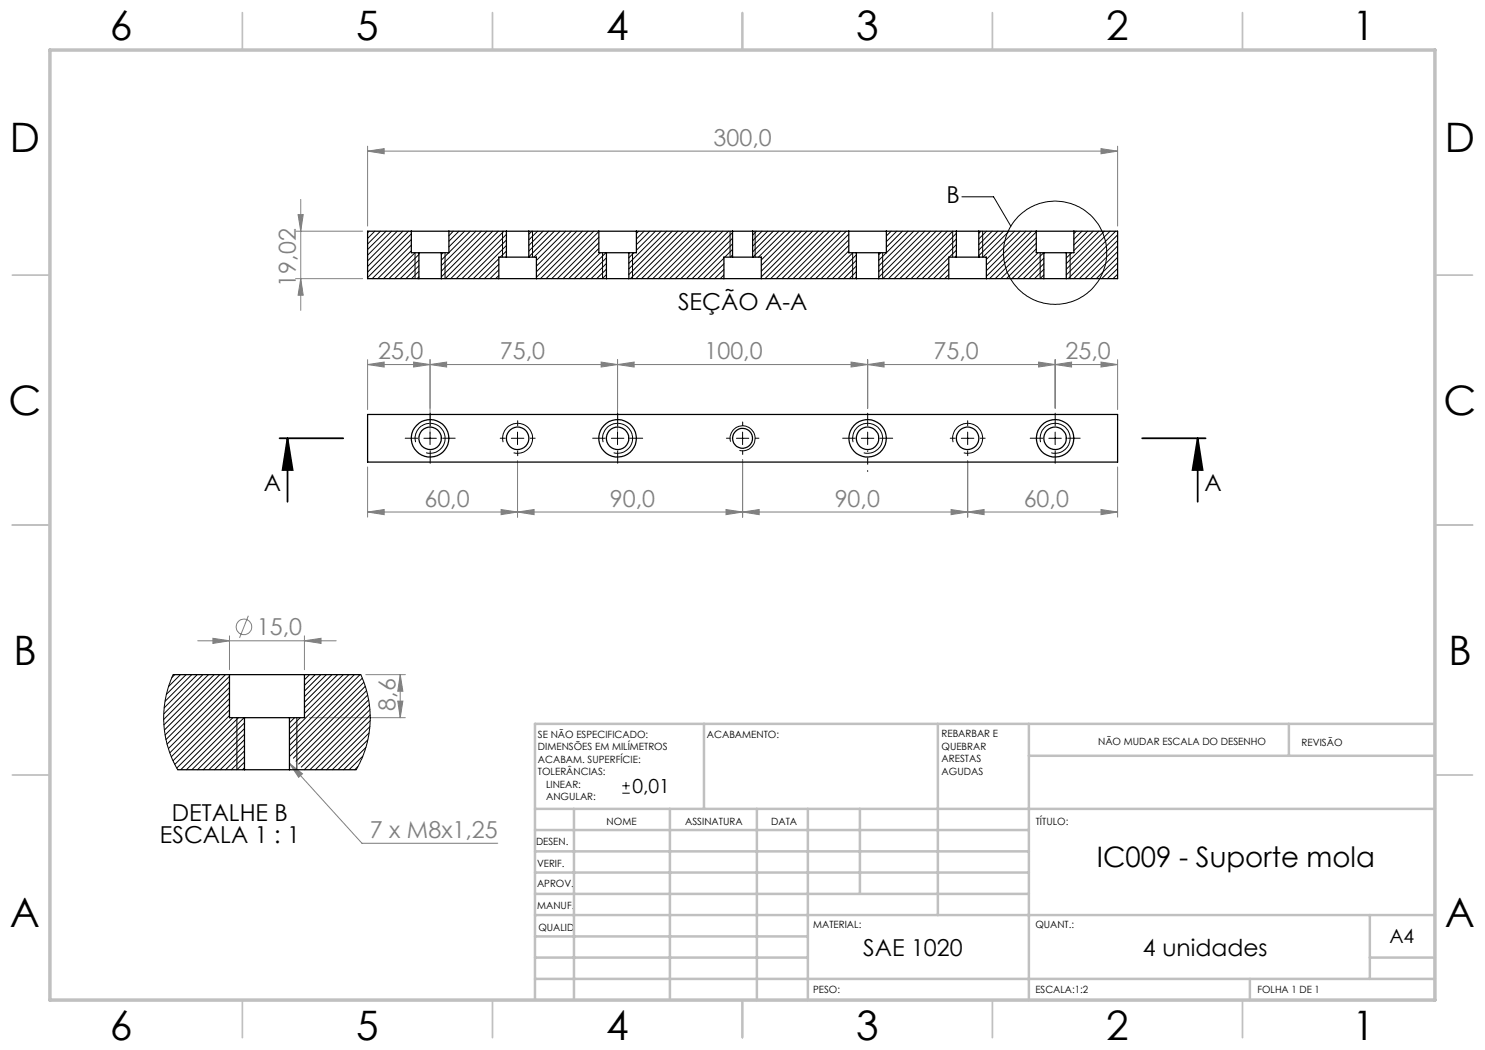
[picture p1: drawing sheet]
<svg xmlns="http://www.w3.org/2000/svg" width="297mm" height="210mm" viewBox="0 0 297 210" stroke-linecap="round" stroke-linejoin="round" font-family="sans-serif">
<g fill="none" stroke="#808080" stroke-width=".2">
<path d="M60.1 39.9v22.2M73.5 30.2l3.3-.5v1.1zM73.5 29.2v16M73.5 30.2h150M220.2 29.7l3.3 .5-3.3 .6zM223.5 29.2v16M59.1 46.2h13.4M59.1 55.7h13.4M59.6 42.9h1l-.5 3.3zM60.1 55.7l.5 3.3h-1zM73.5 72.9l3.3-.5v1zM73.5 71.9v10"/>
<path d="M73.5 72.9h150M82.7 72.4l3.3 .5-3.3 .5zM86 71.9v14.8M86 72.9l3.3-.5v1zM120.2 72.4l3.3 .5-3.3 .5zM123.5 72.9l3.3-.5v1zM123.5 71.9v14.8M170.2 72.4l3.3 .5-3.3 .5zM173.5 72.9l3.3-.5v1zM173.5 71.9v9.8M207.7 72.4l3.3 .5-3.3 .5zM211 72.9l3.3-.5v1z"/>
<path d="M211 71.9v9.8M220.2 72.4l3.3 .5-3.3 .5zM223.5 71.9v10M73.5 93.4v10M103.5 92.2v11.2M148.5 91.9v11.5M193.5 92.2v11.2M223.5 93.4v10M73.5 102.4l3.3-.5v1zM100.2 101.9l3.3 .5-3.3 .5zM103.5 102.4l3.3-.5v1zM145.2 101.9l3.3 .5-3.3 .5z"/>
<path d="M148.5 102.4l3.3-.5v1zM190.2 101.9l3.3 .5-3.3 .5zM193.5 102.4l3.3-.5v1zM220.2 101.9l3.3 .5-3.3 .5zM223.5 102.4h-150M39.5 128.2h27.7M42.6 127.7l3.3 .5-3.3 .5zM45.9 127.2v6.7M49.7 123.1l-1.8 4.5M60.9 128.2l3.3-.5v1zM60.9 127.2v6.7M73.2 134.9h7.9"/>
<path d="M80 134.9l.6 3.3h-1zM80 134.9v8.6M57.9 152.7l2.6 2.1-.8 .7zM57.9 152.7l14.5 16h27.2M61.9 143.5h19.2M79.6 140.2h1l-.6 3.3z"/>
<circle cx="48.8" cy="125.4" r="1.56"/>
</g>
<g fill="none" stroke="#000" stroke-width=".2">
<path d="M192.4 39.4h6.3l3.5 5.9M83 50.5v5.2M89 50.5v5.2M100.5 46.2v5.2M106.5 46.2v5.2M120.5 50.5v5.2M126.5 50.5v5.2M146 46.2v5.2M151 46.2v5.2M170.5 50.5v5.2M176.5 50.5v5.2M190.5 46.2v5.2"/>
<path d="M196.5 46.2v5.2M208 50.5v5.2M214 50.5v5.2M83.1 88.4a2.99 2.99 0 0 1 2.6-3.7 2.99 2.99 0 0 1 3.3 3.2 2.99 2.99 0 0 1-3.8 2.6M84.8 87.7h2.5M86 86.4v2.5M100.6 88.4a3 3 0 0 1 2.6-3.7 3 3 0 0 1 3.3 3.2 3 3 0 0 1-3.8 2.6M102.3 87.7h2.5M103.5 86.4v2.5M120.6 88.4a2.99 2.99 0 0 1 2.6-3.7 2.99 2.99 0 0 1 3.3 3.2 2.99 2.99 0 0 1-3.8 2.6M122.3 87.7h2.5M123.5 86.4v2.5"/>
<path d="M146.1 88.3a2.5 2.5 0 0 1 2.2-3.1 2.5 2.5 0 0 1 2.7 2.7 2.5 2.5 0 0 1-3.1 2.2M147.3 87.7h2.5M148.5 86.4v2.5M170.6 88.4a3 3 0 0 1 2.6-3.8 3 3 0 0 1 3.3 3.3 3 3 0 0 1-3.7 2.6M172.3 87.7h2.5M173.5 86.4v2.5M190.6 88.4a3 3 0 0 1 2.6-3.8 3 3 0 0 1 3.3 3.3 3 3 0 0 1-3.7 2.6M192.3 87.7h2.5M193.5 86.4v2.5M208.1 88.4a3 3 0 0 1 2.6-3.8 3 3 0 0 1 3.3 3.3 3 3 0 0 1-3.7 2.6M209.8 87.7h2.5M211 86.4v2.5"/>
<path d="M47.4 143.5v10.4M59.4 143.5v10.4M124.5 158.6h1.4M124.5 157.2h1.4M125.2 156.4v1.5"/>
<circle cx="211" cy="50.5" r="10.3"/>
</g>
<path d="M55.9 87.7h12.8M57.5 87.7l1 6.3h-2zM57.5 87.7v12.7M228.4 87.7h12.7M239.5 87.7l1 6.3h-2zM239.5 87.7v12.7" fill="none" stroke="#000" stroke-width=".35"/>
<g fill="none" stroke="#c0c0c0" stroke-width=".35">
<path d="M48.5 2.5v7.5M98.5 2.5v7.5M148.5 2.5v7.5M198.5 2.5v7.5M248.5 2.5v7.5M2.5 55h7.5M287 55h7.5M2.5 105h7.5M287 105h7.5M2.5 155h7.5M287 155h7.5M48.5 200v7.5"/>
<path d="M98.5 200v7.5M148.5 200v7.5M198.5 200v7.5M248.5 200v7.5"/>
</g>
<g fill="none" stroke="#c0c0c0" stroke-width=".5">
<path d="M140.8 144.8v17M187.6 144.8v38.2M205.8 144.8v55.2M205.8 151.2h81.2M257.8 144.8v6.4M287 144.8h-180v55.2M107 161.8h180M107 178.8h98.8M107 174.5h98.8M107 170.3h98.8M107 166h98.8M114.8 161.8v38.2"/>
<path d="M134 161.8v38.2M151.4 161.8v38.2M161.6 161.8v38.2M172 161.8v17M107 195.8h180M107 191.5h54.6M107 187.3h54.6M107 183h180M250 195.8v4.2M274 191.5h13M274 183v12.8"/>
</g>
<path d="M10 10h277v190h-277z" fill="none" stroke="#c0c0c0" stroke-width=".7"/>
<g fill="none" stroke="#000" stroke-width=".2" stroke-dasharray="15.2 1.3 1.3 1.3">
<path d="M83.5 87.6h-2.5M86 85.1v-2.5M86 90.1v2.5M88.5 87.6h2.5M101 87.6h-1M103.5 85.1v-1M103.5 90.1v1M106 87.6h1M121 87.6h-2.5M123.5 85.1v-2.5M123.5 90.1v2.5M126 87.6h2.5"/>
<path d="M146 87.6h-.7M148.5 85.1v-.7M148.5 90.1v.8M151 87.6h.8M171 87.6h-2.5M173.5 85.1v-2.5M176 87.6h2.5M191 87.6h-1M193.5 85.1v-1M193.5 90.1v1M196 87.6h1M208.5 87.6h-2.5"/>
<path d="M211 85.1v-2.5M211 90.1v2.5M213.5 87.6h2.5"/>
</g>
<path d="M173.5 90.1v4.2" fill="none" stroke="#000" stroke-width=".2" stroke-dasharray="15.2 1.3 1.3 1.3" stroke-dashoffset="15.1"/>
<path d="M239.5 87.7l1 6.3h-2zM57.5 87.7l1 6.3h-2z" fill="#000"/>
<g fill="#808080">
<path d="M100.2 101.9l3.3 .5-3.3 .5zM73.5 102.4l3.3-.5v1zM220.2 29.7l3.3 .5-3.3 .6zM73.5 30.2l3.3-.5v1.1z"/>
<path d="M73.5 72.9l3.3-.5v1zM82.7 72.4l3.3 .5-3.3 .5zM123.5 72.9l3.3-.5v1zM170.2 72.4l3.3 .5-3.3 .5zM173.5 72.9l3.3-.5v1zM207.7 72.4l3.3 .5-3.3 .5zM211 72.9l3.3-.5v1zM220.2 72.4l3.3 .5-3.3 .5zM103.5 102.4l3.3-.5v1zM145.2 101.9l3.3 .5-3.3 .5zM148.5 102.4l3.3-.5v1zM190.2 101.9l3.3 .5-3.3 .5zM193.5 102.4l3.3-.5v1zM220.2 101.9l3.3 .5-3.3 .5zM42.6 127.7l3.3 .5-3.3 .5zM60.9 128.2l3.3-.5v1zM57.9 152.7l1.8 2.8 .8-.7z"/>
<path d="M86 72.9l3.3-.5v1zM120.2 72.4l3.3 .5-3.3 .5z"/>
<path d="M79.6 140.2h1l-.6 3.3zM80 134.9l.6 3.3h-1z"/>
<path d="M59.6 42.9h1l-.5 3.3zM60.1 55.7l.5 3.3h-1z"/>
</g>
<g fill="none" stroke="#000" stroke-width=".25">
<path d="M82.3 46.2h7.5M82.3 46.2h-8.8v9.5h10.3M82.3 46.2v4.3h1.5M83.8 50.5h4.5M83.8 55.7h4.5M83.8 50.5v5.2M88.3 55.7h11.5M88.3 50.5v5.2M89.8 46.2v4.3h-1.5M89.8 46.2h11.5M99.8 55.7h7.5M101.3 46.2h4.5"/>
<path d="M101.3 51.4h4.5M101.3 46.2v5.2M101.3 51.4h-1.5v4.3M105.8 46.2h14M105.8 51.4h1.5v4.3M105.8 46.2v5.2M107.3 55.7h14M119.8 46.2h7.5M119.8 46.2v4.3h1.5M121.3 50.5h4.5M121.3 55.7h4.5M121.3 50.5v5.2"/>
<path d="M125.8 55.7h19M125.8 50.5v5.2M127.3 46.2h19.2M127.3 46.2v4.3h-1.5M144.8 55.7h7.5M146.5 46.2h4M146.5 51.4h4M146.5 51.4h-1.7v4.3M146.5 46.2v5.2M150.5 46.2h19.3M150.5 51.4h1.8v4.3M150.5 46.2v5.2"/>
<path d="M152.3 55.7h19M169.8 46.2h7.5M169.8 46.2v4.3h1.5M171.3 55.7h4.5M171.3 50.5h4.5M171.3 50.5v5.2M175.8 50.5v5.2M175.8 55.7h14M177.3 46.2h14M177.3 46.2v4.3h-1.5M189.8 55.7h7.5M191.3 46.2h4.5"/>
<path d="M191.3 51.4h4.5M191.3 51.4h-1.5v4.3M191.3 46.2v5.2M195.8 46.2h11.5M195.8 51.4h1.5v4.3M195.8 46.2v5.2M197.3 55.7h11.5M207.3 46.2h7.5M207.3 46.2v4.3h1.5M208.8 50.5h4.5M208.8 55.7h4.5M208.8 50.5v5.2"/>
<path d="M213.3 50.5v5.2M214.8 46.2h8.7v9.5h-10.2M214.8 46.2v4.3h-1.5M73.5 82.9h150v9.5h-150zM34.6 134.9h11.3M45.9 134.9h15M45.9 134.9v8.6h3M60.9 134.9v8.6h-3M60.9 134.9h11.2M35.6 153.9h13.3M48.9 143.5h9M48.9 153.9h9"/>
<path d="M48.9 143.5v10.4M57.9 143.5v10.4M57.9 153.9h13.3"/>
<circle cx="86" cy="87.7" r="3.8"/>
<circle cx="86" cy="87.7" r="2.24"/>
<circle cx="103.5" cy="87.7" r="2.24"/>
<circle cx="123.5" cy="87.7" r="3.8"/>
<circle cx="123.5" cy="87.7" r="2.24"/>
<circle cx="148.5" cy="87.7" r="2"/>
<circle cx="173.5" cy="87.7" r="2.24"/>
<circle cx="173.5" cy="87.7" r="3.8"/>
<circle cx="193.5" cy="87.7" r="2.24"/>
<circle cx="211" cy="87.7" r="2.24"/>
<circle cx="211" cy="87.7" r="3.8"/>
</g>
<g fill="none" stroke="#000" stroke-width=".2">
<path d="M73.8 46.2l-.3 .4M75 46.2l-1.5 1.5M76.1 46.2l-2.6 2.6M77.2 46.2l-3.7 3.7M78.3 46.2l-4.8 4.8M79.4 46.2l-5.9 6M80.6 46.2l-7.1 7.1M81.7 46.2l-8.2 8.2M82.3 46.8l-8.8 8.7M82.3 47.9l-7.9 7.8M82.3 49l-6.7 6.7M82.3 50.2l-5.6 5.5"/>
<path d="M83 50.5l-5.2 5.2M83.8 54.2l-1.5 1.5M83.8 50.9l-4.9 4.8M83.8 52l-3.8 3.7M83.8 53.2l-2.6 2.5M83.8 55.4l-.4 .3M88.6 50.5l-.3 .4M90.7 46.2l-.9 1M91.8 46.2l-2 2.1M92.9 46.2l-3.1 3.2M94.1 46.2l-5.8 5.8M95.2 46.2l-6.9 6.9"/>
<path d="M96.3 46.2l-8 8M97.4 46.2l-9.1 9.2M98.5 46.2l-9.5 9.5M99.7 46.2l-9.6 9.5M99.8 55.1l-.7 .6M99.8 51.7l-4.1 4M99.8 52.9l-2.9 2.8M99.8 54l-1.8 1.7M100.8 46.2l-9.5 9.5M101.3 46.9l-8.9 8.8M101.3 48l-7.8 7.7M101.3 49.1l-6.6 6.6"/>
<path d="M101.3 50.2l-1.3 1.2M101.3 51.4h-.1M106.4 46.2l-.6 .6M107.5 46.2l-1.7 1.8M108.6 46.2l-2.8 2.9M109.7 46.2l-3.9 4M110.9 46.2l-5.1 5.2M112 46.2l-5.2 5.2M113.1 46.2l-5.8 5.9M114.3 46.2l-7 7M115.4 46.2l-8.1 8.2M116.5 46.2l-9.2 9.2"/>
<path d="M117.6 46.2l-9.5 9.5M118.7 46.2l-9.5 9.5M119.8 46.3l-9.5 9.4M119.8 47.4l-8.3 8.3M119.8 48.6l-7.2 7.1M119.8 49.7l-6.1 6M120.1 50.5l-5.3 5.2M121.2 50.5l-5.2 5.2M121.3 51.6l-4.2 4.1M121.3 52.7l-3.1 3M121.3 53.8l-2 1.9M121.3 54.9l-.9 .8"/>
<path d="M126.8 50.5l-1 1.1M127.7 46.2l-.4 .5M128.8 46.2l-1.5 1.6M130 46.2l-2.7 2.7M131.1 46.2l-3.8 3.9M132.2 46.2l-6.4 6.5M133.3 46.2l-7.5 7.6M134.4 46.2l-8.6 8.7M135.6 46.2l-9.5 9.5M136.7 46.2l-9.5 9.5M137.8 46.2l-9.5 9.5M139 46.2l-9.6 9.5"/>
<path d="M140.1 46.2l-9.5 9.5M141.2 46.2l-9.5 9.5M142.3 46.2l-9.5 9.5M143.4 46.2l-9.5 9.5M144.6 46.2l-9.6 9.5M144.8 55l-.8 .7M144.8 51.6l-4.1 4.1M144.8 52.8l-3 2.9M144.8 53.9l-1.9 1.8M145.7 46.2l-9.5 9.5M146.5 46.5l-9.2 9.2M146.5 47.7l-8.1 8"/>
<path d="M146.5 48.8l-7 6.9M146.5 49.9l-1.5 1.5M146.5 51l-.4 .4M151.3 46.2l-.8 .8M152.4 46.2l-1.9 1.9M153.5 46.2l-3 3M154.7 46.2l-4.2 4.2M155.8 46.2l-5.2 5.2M156.9 46.2l-5.2 5.2M158 46.2l-5.7 5.8M159.1 46.2l-6.8 6.9M160.3 46.2l-8 8"/>
<path d="M161.4 46.2l-9.1 9.2M162.5 46.2l-9.5 9.5M163.7 46.2l-9.6 9.5M164.7 46.2l-9.4 9.5M165.9 46.2l-9.5 9.5M167 46.2l-9.5 9.5M168.1 46.2l-9.5 9.5M169.3 46.2l-9.6 9.5M169.8 46.8l-8.9 8.9M169.8 48l-7.8 7.7M169.8 49.1l-6.7 6.6M169.8 50.2l-5.6 5.5"/>
<path d="M170.6 50.5l-5.3 5.2M171.3 51l-4.8 4.7M171.3 52.1l-3.7 3.6M171.3 53.2l-2.6 2.5M171.3 54.3l-1.4 1.4M171.3 55.4l-.3 .3M176.2 50.5l-.4 .4M178.2 46.2l-.9 1M179.4 46.2l-2.1 2.1M180.5 46.2l-3.2 3.3M181.6 46.2l-5.8 5.9M182.7 46.2l-6.9 7"/>
<path d="M183.8 46.2l-8 8.1M185 46.2l-9.2 9.2M186.1 46.2l-9.5 9.5M187.2 46.2l-9.5 9.5M188.3 46.2l-9.5 9.5M189.5 46.2l-9.5 9.5M189.8 52.7l-3.1 3M189.8 53.8l-2 1.9M189.8 51.5l-4.2 4.2M189.8 54.9l-.9 .8M190.6 46.2l-9.5 9.5M191.3 51.1l-.3 .3"/>
<path d="M191.3 46.7l-9.1 9M191.3 47.8l-8 7.9M191.3 48.9l-6.9 6.8M191.3 50.1l-1.4 1.3M196.2 46.2l-.4 .5M197.3 46.2l-1.5 1.6M198.4 46.2l-2.6 2.7M199.6 46.2l-3.8 3.8M200.7 46.2l-4.9 4.9M201.8 46.2l-5.2 5.2M202.9 46.2l-5.6 5.7M204 46.2l-6.7 6.8"/>
<path d="M205.2 46.2l-7.9 7.9M206.3 46.2l-9 9.1M207.3 46.4l-9.4 9.3M207.3 47.5l-8.3 8.2M207.3 48.6l-7.1 7.1M207.3 49.8l-6 5.9M207.6 50.5l-5.2 5.2M208.7 50.5l-5.2 5.2M208.8 51.6l-4.2 4.1M208.8 52.7l-3 3M208.8 53.9l-1.9 1.8M208.8 55l-.8 .7"/>
<path d="M214.3 50.5l-1 1.1M215.3 46.2l-.5 .5M216.4 46.2l-1.6 1.7M217.5 46.2l-2.7 2.8M218.7 46.2l-3.9 3.9M219.8 46.2l-6.5 6.5M220.9 46.2l-7.6 7.7M222 46.2l-8.7 8.8M223.1 46.2l-9.5 9.5M223.5 47l-8.8 8.7M223.5 48.1l-7.6 7.6M223.5 49.2l-6.5 6.5"/>
<path d="M223.5 50.3l-5.4 5.4M223.5 51.5l-4.2 4.2M223.5 52.6l-3.2 3.1M223.5 53.7l-2 2M223.5 54.8l-.9 .9M34.6 134.9l-.8 2-.5 2-.5 2.4-.1 3 .2 2.1 .6 2.7 1 2.9 1.1 1.9M35 134.9l-.6 .6M36.1 134.9l-2.4 2.4M37.2 134.9l-3.9 4M38.3 134.9l-5.3 5.4M39.4 134.9l-6.6 6.7M40.6 134.9l-7.8 7.9"/>
<path d="M41.7 134.9l-9 9M42.8 134.9l-10 10.1M44 134.9l-11.1 11.1M45.1 134.9l-12.1 12.1M45.9 135.2l-12.7 12.7M45.9 136.4l-12.5 12.4M45.9 137.5l-12.2 12.2M45.9 138.6l-11.9 12M45.9 139.7l-11.6 11.7M61.9 134.9l-1 1.1M63 134.9l-2.1 2.2M64.2 134.9l-3.3 3.3"/>
<path d="M65.3 134.9l-4.4 4.4M66.4 134.9l-5.5 5.5M67.5 134.9l-6.6 6.7M68.7 134.9l-7.8 7.8M69.8 134.9l-11.9 11.9M70.9 134.9l-13 13M72 134.9l-14.1 14.2M72.1 134.9l1.1 2.8 .6 2.4 .2 2.2v2.6l-.2 2.1-.6 2.3-.9 2.6-1.1 2M72.5 135.6l-14.6 14.6M72.8 136.4l-14.9 14.9M73.1 137.3l-14.4 14.4M73.3 138.1l-14.1 14.2"/>
<path d="M73.5 139l-13.8 13.8M73.7 140l-13.4 13.4M45.9 140.9l-11.3 11.2M45.9 142l-10.9 10.9M45.9 143.1l-10.6 10.5M46.6 143.5l-10.4 10.4M47.7 143.5l-10.4 10.4M48.8 143.5l-10.4 10.4M48.9 144.6l-9.4 9.3M48.9 145.7l-8.3 8.2M48.9 146.9l-7.1 7M48.9 147.9l-6 6"/>
<path d="M48.9 149.1l-4.9 4.8M48.9 150.2l-3.8 3.7M48.9 151.3l-2.7 2.6M48.9 152.5l-1.5 1.4M48.9 153.6l-.4 .3M58.9 143.5l-1 1.1M60 143.5l-2.1 2.2M71.6 153.3l-.7 .6M72.6 151.2l-2.8 2.7M73.2 149.5l-4.5 4.4M73.6 148l-6 5.9M73.8 146.6l-7.3 7.3"/>
<path d="M73.9 140.9l-13 13M74 141.9l-12 12M74 145.3l-8.7 8.6M74 143l-10.9 10.9M74 144.1l-9.8 9.8"/>
</g>
<g font-size="8.1">
<text x="22" y="8">6</text>
<text x="71.2" y="8">5</text>
<text x="121.2" y="8">4</text>
<text x="171.3" y="8">3</text>
<text x="221.3" y="8">2</text>
<text x="270.5" y="8">1</text>
<text x="2" y="30.5">D</text>
<text x="289" y="30.5">D</text>
<text x="1.7" y="83">C</text>
<text x="288.7" y="83">C</text>
<text x="2.7" y="133">B</text>
<text x="289.7" y="133">B</text>
<text x="2" y="185.5">A</text>
<text x="289" y="185.5">A</text>
<text x="22" y="208">6</text>
<text x="71.2" y="208">5</text>
<text x="121.2" y="208">4</text>
<text x="171.3" y="208">3</text>
<text x="221.3" y="208">2</text>
<text x="270.5" y="208">1</text>
</g>
<text font-size="5.6" x="219.4" y="173.4">IC009 - Suporte mola</text>
<g font-size="4.7" fill="#808080">
<text x="142.7" y="29.2">300,0</text>
<text x="59.1" y="57.3" transform="rotate(-90 59.1 57.3)">19,02</text>
<text x="75.7" y="71.9">25,0</text>
<text x="100" y="71.9">75,0</text>
<text x="140.9" y="71.9">100,0</text>
<text x="186.7" y="71.9">75,0</text>
<text x="213.1" y="71.9">25,0</text>
<text x="84.9" y="101.4">60,0</text>
<text x="122" y="101.4">90,0</text>
<text x="166.9" y="101.4">90,0</text>
<text x="204.7" y="101.4">60,0</text>
<text x="51.4" y="127.1">15,0</text>
<text x="79.1" y="142.2" transform="rotate(-90 79.1 142.2)">8,6</text>
<text x="74" y="167.6">7 x M8x1,25</text>
</g>
<g font-size="4.7">
<text x="189.3" y="40.6">B</text>
<text x="135.6" y="61.9">SEÇÃO A-A</text>
<text x="52.8" y="98.3">A</text>
<text x="240.9" y="98.3">A</text>
<text x="34.4" y="164.1">DETALHE B</text>
<text x="32" y="168.6">ESCALA 1 : 1</text>
<text x="172.6" y="191.2">SAE 1020</text>
<text x="228.6" y="191.2">4 unidades</text>
</g>
<g font-size="3.9">
<text x="126.5" y="158.6">0,01</text>
<text x="277.9" y="188.5">A4</text>
</g>
<g font-size="2">
<text x="107.6" y="147.6">SE NÃO ESPECIFICADO:</text>
<text x="141.4" y="147.6">ACABAMENTO:</text>
<text x="188.3" y="147.5">REBARBAR E</text>
<text x="188.3" y="150">QUEBRAR</text>
<text x="219.6" y="149">NÃO MUDAR ESCALA DO DESENHO</text>
<text x="260.3" y="149.2">REVISÃO</text>
<text x="107.6" y="150.1">DIMENSÕES EM MILÍMETROS</text>
<text x="107.6" y="152.6">ACABAM. SUPERFÍCIE:</text>
<text x="107.6" y="155.1">TOLERÂNCIAS:</text>
<text x="188.3" y="152.5">ARESTAS</text>
<text x="188.3" y="155">AGUDAS</text>
<text x="109.2" y="157.6">LINEAR:</text>
<text x="109.2" y="160.1">ANGULAR:</text>
<text x="121.3" y="165">NOME</text>
<text x="137" y="164.9">ASSINATURA</text>
<text x="154.2" y="164.9">DATA</text>
<text x="207.2" y="164.9">TÍTULO:</text>
<text x="107.2" y="169.1">DESEN.</text>
<text x="107.4" y="173.3">VERIF.</text>
<text x="107.4" y="177.4">APROV.</text>
<text x="107.5" y="181.8">MANUF.</text>
<text x="162.7" y="185.5">MATERIAL:</text>
<text x="207.1" y="185.5">QUANT.:</text>
<text x="107.7" y="186.1">QUALID</text>
<text x="162.6" y="198.5">PESO:</text>
<text x="207.1" y="198.6">ESCALA:1:2</text>
<text x="251.5" y="198.6">FOLHA 1 DE 1</text>
</g>
</svg>
